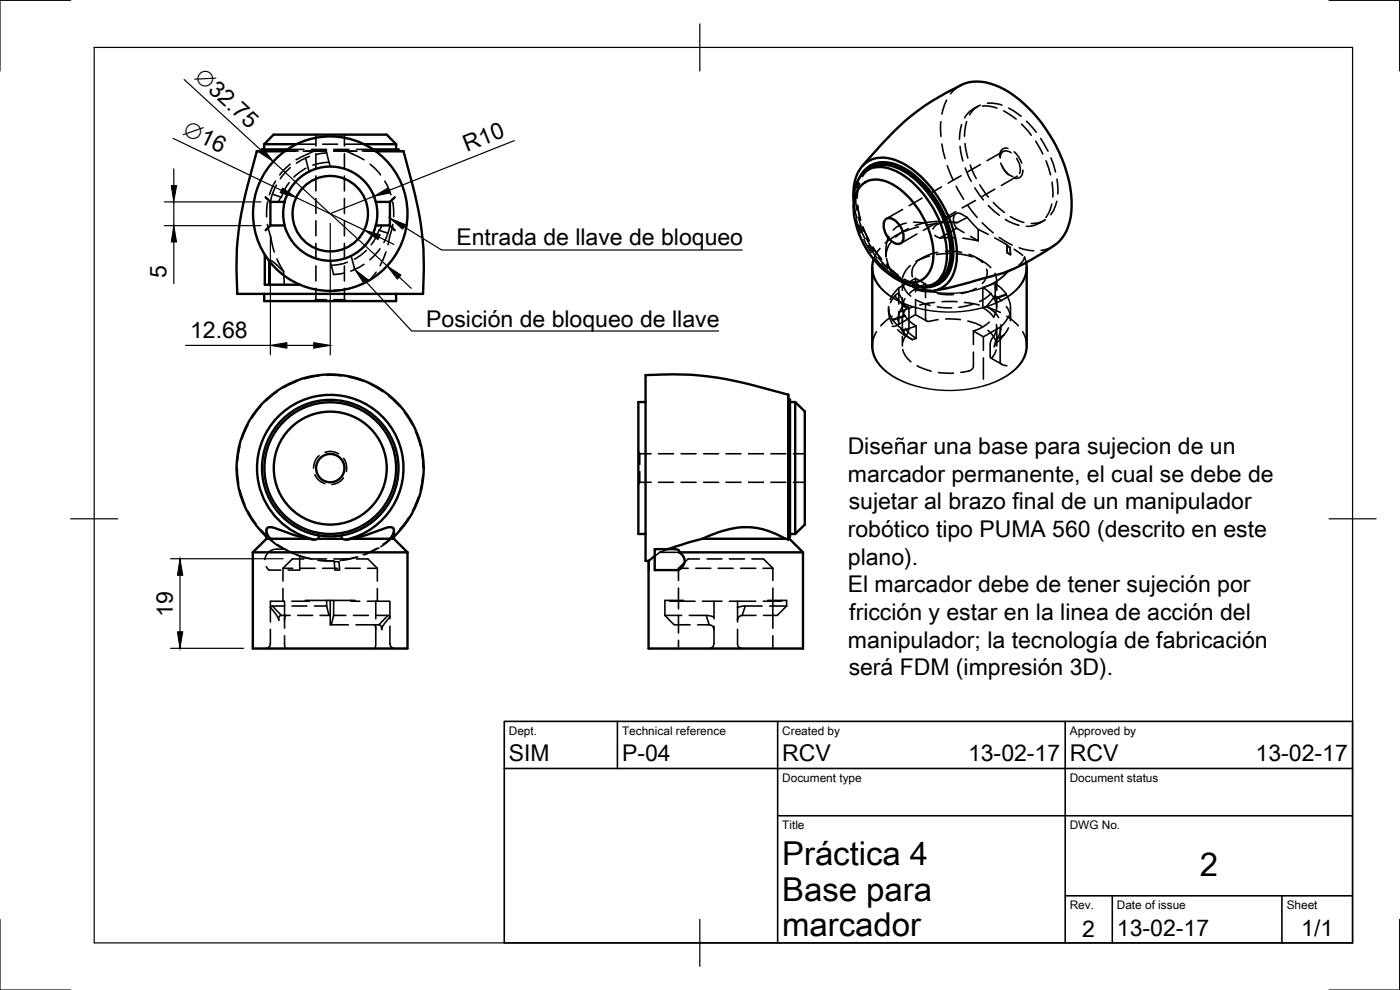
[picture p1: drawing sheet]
<svg xmlns="http://www.w3.org/2000/svg" width="297mm" height="210mm" viewBox="0 0 297 210" stroke-linecap="round" stroke-linejoin="round" font-family="sans-serif">
<g fill="none" stroke="#000" stroke-width=".51">
<path d="M203.8 18.1a10 10 0 0 1 9.3 .9 31.1 31.1 0 0 1 14 21 13.8 13.8 0 0 1-1.7 10.4 16.5 16.5 0 0 1-5.3 3.9 36 36 0 0 1-12.5 5l-5.7 1.6-3.7 .8M203.9 18.1a50.7 50.7 0 0 0-17.8 13.6l-3.2 3.5M54.5 32.1a128 128 0 0 0-3.6 14.9 66.4 66.4 0 0 0-.5 15.3h39.3a63.8 63.8 0 0 0-2.1-22.8l-2-7.4M54.5 32.1h6M55.5 32h5M55.5 32l-1 .1M56 30.6h6.9M56 30.6l2-2h24l2 2M56 30.6v1.1M61 31.7h-5.5v.3M77.2 30.6h6.8M79.1 31.7h5.4v.3"/>
<path d="M79.6 32h4.9M79.6 32.1h6M84 30.6v1.1M84.5 32l1.1 .1M182.4 37.6a5.5 5.5 0 0 1 7.2-2.6 18.3 18.3 0 0 1 9.1 8 19 19 0 0 1 3.1 13 5.5 5.5 0 0 1-6 4.9M182.6 39.4a4.7 4.7 0 0 1 5.1-1 17.3 17.3 0 0 1 9.7 11.5 10.6 10.6 0 0 1-.3 7.8 4.6 4.6 0 0 1-6 1.8 18 18 0 0 1-9.5-11.8 9.1 9.1 0 0 1 1-8.3zM184.5 35.2a6.4 6.4 0 0 1 6.6 .1 21.9 21.9 0 0 1 10.5 13.8 11.5 11.5 0 0 1-.7 9.6l-.5 .6-1.1 .8M184.8 35.6a6.5 6.5 0 0 1 6.1 .2 21.5 21.5 0 0 1 10.7 18.7 6.5 6.5 0 0 1-3.6 5.8M184.8 35.6l-.8 .5M56.2 54v6.4h.9M56.3 41.9l1.1 .9M57.1 55.4v5h6.5"/>
<path d="M57.4 47.8l-1.1 1M60.4 42.8l-.3 2.9 .3 2.1M60.7 41.9l-.3 .9h-3v5h3l.3 1M60.7 41.8a10 10 0 0 1 9.9-6.5 10 10 0 0 1 9.1 7.5M79.7 47.8a10 10 0 0 1-9.1 7.5 10 10 0 0 1-9.9-6.5M79.7 42.8h3v5h-3M79.7 42.8l.3 2.2-.3 2.8M82.7 47.8l1 1M83.7 41.9l-1 .9M181.1 42.5a8.7 8.7 0 0 1 2.7-8 6.8 6.8 0 0 1 7-.2 22.1 22.1 0 0 1 10.2 11.2 18.1 18.1 0 0 1 1.6 11.8 5.9 5.9 0 0 1-8.2 4.1M181.1 42.5v1.6M181.1 42.4a6.9 6.9 0 0 1 2.9-6.3 6.5 6.5 0 0 1 6.1 .2 21.5 21.5 0 0 1 10.8 18.6 6 6 0 0 1-4.2 6 7.7 7.7 0 0 1-5.6-1.3"/>
<path d="M185 56.8v16.6M187.8 46.7a1.68 1.68 0 0 1 2.5 .4 3.8 3.8 0 0 1 1.1 4.2 1.68 1.68 0 0 1-2.5-.4 3.8 3.8 0 0 1-1.1-4.2zM189.6 58.8l1.4 .8M217.8 56.8v16.6M56 62.3v1.6h28v-1.6M193.8 60.8l.6 .6M199.3 60.1l-.3 .2M136.9 85.3h-1.5v28h1.5M167.2 83.7a128 128 0 0 0-14.9-3.6 66.4 66.4 0 0 0-15.4-.4v39.3h.7M167.2 83.7v30.8M167.2 83.7l.1 1.1M167.3 84.8v28.8"/>
<path d="M167.3 84.8h.3v29h-.1M167.6 85.3h1.1M168.7 85.3v28M168.7 85.3l2 2v24l-2 2M53.6 117.2v20.4h32.8v-20.4M53.6 117.2h32.8M56.5 114.3h8.8M56.5 114.3v-1.8a.7 .7 0 0 1 1-.7l5.2 1.8 2.6 .7M56.5 113.9a19.9 19.9 0 0 1-.7-28.5 19.9 19.9 0 0 1 28.5 0 19.9 19.9 0 0 1-.7 28.5M56.5 114.3l-2.9 2.9M65.3 114.3l1.4 .2 .9-.2M66.7 114.5a15.5 15.5 0 0 1-9.5-23.9 15.5 15.5 0 0 1 25.7 0 15.5 15.5 0 0 1-9.5 23.9"/>
<path d="M67.6 114.3h4.9M67.6 113.6v.7M72.4 113.6l.1 .7M72.5 114.3l.9 .2 1.4-.2M74.8 114.3l4.2-1.3a10.2 10.2 0 0 1 4.2-1.1l.2 .1 .2 .5v1.8l2.8 2.9M74.8 114.3h8.8M138.9 116.5h4.6l.5 .2 .1 .5a2.06 2.06 0 0 1 1.2 1.9 2.06 2.06 0 0 1-1.4 1.8h-5zM138.9 118l-1.3 1M144.1 117.2h26.2M149 114.3h17.6M149 114.3a19.6 19.6 0 0 1 11.8-2.3 19.4 19.4 0 0 1 5.8 2.3M149 114.3l-7.3 2.2"/>
<path d="M166.6 114.3l.6 .2v-.2h.3M167.3 113.6l.2 .2M167.3 113.6v.7M167.5 114.3l2.8 2.9v20.4h-32.7v-18.6M167.5 113.8v.5M167.6 113.3h1.1"/>
<circle cx="70.1" cy="45.3" r="8"/>
<circle cx="70.1" cy="45.3" r="16.4"/>
<circle cx="70.1" cy="99.3" r="14.5"/>
<circle cx="70.1" cy="99.3" r="12"/>
<circle cx="70.1" cy="99.3" r="3"/>
<circle cx="70.1" cy="99.3" r="14"/>
</g>
<g fill="none" stroke="#000" stroke-width=".34">
<path d="M203.9 18.1l-.9 .5-1.3 1.3M58.5 38.4l-.5 .8-.9 2.1M58.6 39.3l-.8 1.9-.4 1.6M60.5 32h2.7M60.5 32.1h2.2M61 31.7h3.5M61.3 38.8l-1.1 1.8-.5 1.3M61.6 34.8l-1.1 .9-1.1 1.4M61.6 35.5l-2.1 2.4M62.9 30.6h3.9M64.3 32.1h5M64.8 33.5l.8 2.9"/>
<path d="M64.9 32h4.4M64.9 35.7l-1.3 .8-1.2 1.1M65.7 33.2l-2.8 1.4M66.1 31.7h3.2M67 28.6v2.4M67 32.6v3.2M67 37.3v3.2M67.2 32.8l2.1-.4 .8 2.9M68.5 30.6h3.1M69.3 31.9l-1.7 .2a6.9 6.9 0 0 0-3.6 1.2l-1.2 .6M69.8 34.4l-1.3 .1-2.1 .5M70.8 32h4.4"/>
<path d="M70.8 31.7h3.2M70.8 31.9l1.7 .2a6.9 6.9 0 0 1 3.6 1.2l1.1 .6M70.8 32.1h4.9M73.1 28.6v2.4M73.1 32.6v3.2M73.1 37.3v3.2M73.2 30.6h4M75.6 31.7h3.5M76.8 32h2.8M77.3 32.1h2.3M78.5 34.8l1 .9 1.2 1.4M81.6 38.4l.5 .8 .8 2.1"/>
<path d="M182.1 38.8l-.3 3.1M182.3 37.6l-.6 2.2M182.3 38.9l-.4 1.6v1.5M184.8 35a5.1 5.1 0 0 0-2.1 2.3M184.8 35.6l-.7 .5-1.1 1.3M199.6 25.8v3.1M199.7 39.7l-2.7 1.6M199.8 30.5l.7 3.1M200.8 21.2l-.4 .9-.6 2.1M201 35.2l1.1 2.9M202.9 39.5l1.5 2.8M203.7 31.1l.6 3"/>
<path d="M203.9 37.3l-2.8 1.5M204 26.4l-.5 3.1M204.7 30.5l.6 3M204.8 35.6l1.2 2.9M205.1 25.8l-.5 3.1M205.8 35l1.3 2.9M206.8 39.9l1.8 2.5M206.9 22.9a4.8 4.8 0 0 0-2.3 2.1M207.5 22.5l-1 .6M207.9 39.2l1.8 2.6M207.9 22.3a4.5 4.5 0 0 0-2.2 2.1M208 34.9l-2.8 1.6"/>
<path d="M208.4 22.5a6.4 6.4 0 0 1 3.1 .4M209.5 21.9a7.1 7.1 0 0 1 3.1 .4M212.3 34.6l.1 .4a5.3 5.3 0 0 0 1.5 2.1M212.6 35.1l.8 1.4 .8 .7 .7 .2M212.8 32.1l-3.4 2M212.9 23.5l2.7 1.8M213.8 31.5a1.42 1.42 0 0 0-1.8 1.7M214 22.9l2.6 1.8M214.5 32.4a1.34 1.34 0 0 0-1.6-.3 1.34 1.34 0 0 0-.7 1.4M215.1 32.2l1.1 1.2 .5 1.2M215.7 33.6a3.8 3.8 0 0 1 .6 3.2M215.8 37.4l-3.4 2"/>
<path d="M216.7 26.3l2.1 2.4M217 36.1a1.44 1.44 0 0 1-1.8 1.7M217.8 25.7l2 2.4M219.7 30l1.5 2.7M220.8 29.4l1.5 2.7M221.9 34.1l1 3M223 33.5l.9 3M223.2 38.6l.2 3.2M224.2 38l.2 3.1M56.7 47.6l1.5 5.9M56.8 42.9l-.2 3.1M56.9 55.2l1 .3 2.3 2.1 .1 2.8"/>
<path d="M57.8 41.2l1.9 .7M58.8 54.9l1.4 2.7M59.7 41.9l-.3 .2-.3 .7M67 42.1v3.2M67 46.8v3.2M67 51.6v3.2M67 56.4v3.2M70.1 55.4l.7 2.8 2.1-.3M73.1 42.1v3.2M73.1 46.8v3.2M73.1 51.6v3.2M73.1 56.4v3.2"/>
<path d="M73.7 55.6l-2.1 .6-1.3 .1M74.5 54.3l.8 2.9M77.2 56.1l-2.8 1.4M77.7 53.1l-1.2 1.1-1.3 .8M79.8 57.7l-1.3 1.6M80.4 48.8l-.5 1.3-1.2 1.8M80.4 48.8l1.9 .7M80.6 52.8l-2.1 2.3M80.9 47.8v.4l-.5 .6M81.9 53.5l-1.3 2.9M82.7 47.8l-.4 1.7-.9 1.9M83.3 42.9l.2 3.1"/>
<path d="M83.4 47.6l-1.1 4.3M181.1 42.5l.7 3.7M181.1 42.5l.2 2.3M181.5 41.4l.2 3.2M181.6 46.4l1 3M181.9 43.5l.6 3.1M181.9 43.6l.7 3.1M182.1 46.1l1 3M182.2 47.7l1.3 3M183 48.1l1.4 2.9M183.1 48.2l1.3 2.9M183.3 50.8l1.5 2.8"/>
<path d="M183.8 50.5l1.6 2.8M184.2 52.1l1.8 2.6M185.2 52.4l1.8 2.6M185.2 52.5l1.8 2.6M185.8 54.9l2.1 2.4M186.3 54.6l2.1 2.4M186.7 52.7l-1 1.5-.4 .9M187 55.9l2.7 2.7M187.9 53.2v1.2M188 54.8l.6 1.9 .5 1M188 56.2l2.3 2.1M188.1 56.2l2.4 2.1"/>
<path d="M188.2 55.9l.9 1.8M188.6 50.1l-.5 1.5-.2 1.6M189 51.4a5.1 5.1 0 0 0-1.1 3M189.1 58.3l1.9 1.3M189.1 57.7l.6 .9M189.6 58l1 .9 1.6 .9M189.7 58.6l.6 .2M190.3 58.8l.9 .7 2.1 1.1M190.3 58.3l1.3 1M190.3 58.3v.5M190.4 49.8l-2.6 1.7M191.4 59.5v2.1"/>
<path d="M191.5 44.4l-3.5 2M191.8 59.2l1.3 .6 1.6 .6M191.9 48.9l-2.1 1.2M192.2 47.3a5.3 5.3 0 0 0-2.7 1.5M192.7 48.5l-1.3 .7-1.4 1.1M193.1 56.3a4.6 4.6 0 0 0-1.6 2.5M193.8 47.1l2.2 .2M194.2 59v2.9M194.5 55.6a2.98 2.98 0 0 0-1 3.1M194.5 49.6l-3.4 2M194.9 48.1l-3 1M195.6 42l-2.7 1.6"/>
<path d="M196 47.3l-1.9 .6M198.3 49.9l1.1 .6M198.6 47.3l-2.7 1.6M198.8 59.9l-1.7 .6h-.8M198.9 53.5a10.6 10.6 0 0 0-4.5 1.9l2.8-1.1M199.1 47.4l-2.7 .4M199.1 47.4l-.7 .5-.5 .7M199.3 47l-3.3 .3M200.6 53.3h1.4l2 .2M200.9 47l2.2 .2M201.7 53.8l-3 .2M202.7 50.4l-3.3 .1"/>
<path d="M202.8 45.3l-3.7 2.2M202.8 44.9l-2.8 1.6M202.9 48.4l1.6 .9M202.9 48.4l-3.5 2.1M203.1 47.2a10 10 0 0 0-4 .2M203.2 53.9l3 .6M204.3 50.5l3.2 .6M205.2 46.1l2.3 2.6M205.2 46.1a3.1 3.1 0 0 0-2.1-.9 1.63 1.63 0 0 0-.6 2.4l.4 .8M205.2 46.1l-2.1 1.1M205.3 43.6l2 2.5M205.6 54a7.5 7.5 0 0 1 2.8 1.7"/>
<path d="M205.9 50.1l1.6 1M206.9 42.5l-2.8 1.6M207.1 54.6l1.4 .8M207.5 48.7l2.1 1M207.5 48.7v2.4M207.7 55l1.5 .9 1 .9M208.4 47.3l2.3 2.1M209.3 57.1a2.97 2.97 0 0 1-.9 3M209.7 43.6l2.3 2.1M210.7 43l2.4 2.1M211 50.5l2.8 1.6M211 40.1l-2.7 1.6"/>
<path d="M211.1 58a3.5 3.5 0 0 1 0 2.9M211.5 59.5v2.1M212 50.4l2.7 1.6M213.3 46.6l1.8 .8 1.1 .4M213.6 52.1l.7 .4M213.6 52.1l.1 1.5M214.3 52.5l.1 1.5-.7-.4M214.3 46l1.8 .8 1.1 .4M214.9 57l-1.2 .6M215.1 52.9l1.9 1.3M216.2 52.6l2.1 .5 1 .1M217.7 55.7l-.4-1.2a2.76 2.76 0 0 1-1.1 1.7"/>
<path d="M220.7 47.2a5.1 5.1 0 0 1-3 .8M221.5 46.8l-1 .6M221.8 46.6a4.6 4.6 0 0 1-3 .8M223.1 43.3a6.2 6.2 0 0 1-1.2 2.8M223.6 52.1l-1 .5-1.7 .5M224.2 42.7a7 7 0 0 1-1.3 2.8M67 63.6h2.3M67 61.2v2.4M67 63.6l-.5 .3M67.6 79.7l-3 .7M69.3 79.6l3.1 .1M70.8 63.6h2.3"/>
<path d="M70.9 61.7v-.1l.1 .1M71 61.6h1.1M71.9 61.6h.1M73.1 61.2v2.4M73.1 63.6l.5 .3M74 80l3 .8M185.9 70.4a5.5 5.5 0 0 0-.9 3M188.5 65.7a4.9 4.9 0 0 0 .9 3M188.5 65.1a4.4 4.4 0 0 0 .9 2.8M188.5 65.3v.8M189.3 67.1l-1.3 .9-1.1 1.1M189.4 67.8a7.3 7.3 0 0 0 2.4 2.2"/>
<path d="M189.4 67.8v.1M189.8 62.8l-.9 1.4M189.8 62.8l.9-.6 .8 1.5 .4 1.4-.1-.5-.2 .3M189.8 62.8l1.8 2.1M190.4 69.9l1.4 1.1M190.7 61.1a6.8 6.8 0 0 0-1.9 2.4M190.7 66.1v2.3a1.15 1.15 0 0 1-1.4 .8M190.7 61.1v3.4M191.1 69.6a6.4 6.4 0 0 0 2.4 2.4M191.4 63.2v2.1M191.4 67.7v2M191.4 71.4v2"/>
<path d="M191.5 68.2a3 3 0 0 1 1.2-3.1l.1 .5v4.4l-.3 .8-.6 .9-.3 .9M191.5 74.2a4.4 4.4 0 0 0 1.8 2.5M191.6 60.4a4.4 4.4 0 0 0 1.6 2.4M191.6 64.9a4.2 4.2 0 0 0-1.1 3.2M191.8 71l1.7 1M191.8 64.6l.9 .5M191.8 70v1M191.9 66.9a6.7 6.7 0 0 0 2.5 2.3M191.9 66.9l-2.5 .9M191.9 67.1l-2.5 .8M191.9 66.9v.2M192 63.4a3.5 3.5 0 0 0-.1 3.7"/>
<path d="M192.1 69.7a6 6 0 0 0 2.3 2.1M193 60.1l.7 .2M193.6 65.1l-2.9 1.2M193.6 60.4l2.2 .6M193.7 60.3l2 .5M193.7 60.3l.1 .5M194.2 63.5v3.2M194.4 69.2l-2.6 .8M194.4 71.8l-.9 .2M194.4 69.2v2.6M194.4 60.1a7.7 7.7 0 0 0 2.9 1.7M194.4 61.4l1.4 .1"/>
<path d="M194.5 63.7l2.8 1.1M194.6 77.6l2.9 1.1M195.8 61.5h1.7M195.8 61.5l1.2 .3M196.3 64.8v2.8a.66 .66 0 0 0 1 .5l1.7-.3M196.3 60.3a9.7 9.7 0 0 0-3.3 1.9M196.3 60.3l-2.1-1.3-3.5 2.1M196.3 60.3v2.8M196.6 68.1l-2.4-1.4-3.9 2.3M198.2 64.2l-3.1 .5M198.8 65.1l3.1 .2M198.9 62.3l2 .2h1.4"/>
<path d="M199.1 79l3.2 .1M199.3 60.1l-.8 .4-1.2 .3M199.9 64h3.1M200.6 67.7l3.2 .1M201 61.1l-1.9 .3M204.6 64.2l3.1 .5M205.3 68.1l1.8 .5 1.2 .6M206.4 64.5l-3 .7M206.5 74.7v2.9a1.19 1.19 0 0 1-.9 1.1l-1.8 .3M206.5 70.2v2.9M207.1 61.2a8.4 8.4 0 0 1-3.2 1.1M208.5 61a6.9 6.9 0 0 1 2.4 2.3"/>
<path d="M208.5 65.3a6.2 6.2 0 0 1 2.3 2M208.5 61v4.3M208.6 75.9v4.5M208.6 71.4v2.9M209.3 65.1l2.9 1.2M209.3 65a6.4 6.4 0 0 1 2.5 2.4M209.3 65l-.8 .3M209.6 70.1a4.8 4.8 0 0 1 1.7 2.6M209.9 68.3a8 8 0 0 1-3.4 1.9M210.2 75.9l2.4 1.4M210.3 62.2a6.9 6.9 0 0 1-2.5 1.7M210.9 63.4a3.7 3.7 0 0 1 0 3.7"/>
<path d="M210.9 63.3v.1M211.1 60.1l1.4 1.1 1 1.2M211.1 62.7l1.4 1.1M211.1 62.7l-1.8 2.3M211.1 60.1l-2.6 .9M211.1 60.1v2.6M211.4 68.8a4.4 4.4 0 0 1-1.1 3.4l-.2 .7v2.8l.3 .2a2.23 2.23 0 0 0 .9-1.7M211.5 63.2v2.1M211.5 69.3v4.1M212.2 69.4v7.3a1.22 1.22 0 0 0 1.4 .9M212.2 69.4l-3.6 2-2.1-1.2M212.3 68.9a3.8 3.8 0 0 1-1.1 3.2"/>
<path d="M213 71l-.8 1.1-.8 .6-.5 .9 .3-1.5M213 71l-1.8 1.1M213.5 65a4.1 4.1 0 0 1 .8 3M213.5 62.6a4.4 4.4 0 0 1 .8 2.8M213.5 62.4l-2.6 .9M213.5 62.4v.2M213.5 62.6l-2.6 .8M213.6 67.1l1.3 .9 1.1 1.1M214 69.5l-1 1.5M214 67a6.3 6.3 0 0 1-1.8 2.4M214.4 65.3v2.4M217 70.4a5.1 5.1 0 0 1 .8 3"/>
<path d="M50.3 99.3l.3 3.2M50.9 94.6l-.5 3.1M52.6 90.2l-1.2 2.9M55.3 86.2l-1.9 2.6M58.8 83.1l-2.4 2M63 80.9l-2.8 1.3M67.7 96.7a3.1 3.1 0 0 0-1.2 2.6M69 96a3.2 3.2 0 0 1 2.8 .3M72.9 97.2a3.7 3.7 0 0 1 .6 2.8M78.5 81.5l2.7 1.6M82.5 84l2.3 2.2M85.8 87.4l1.7 2.7"/>
<path d="M88.1 91.6l1.1 3M89.5 96.1l.2 3.2M135.4 95.7l.3 .6M135.7 96.3v2.2M135.7 96.3h2.4M139.7 96.3h3.2M144.5 96.3h3.2M149.3 96.3h3.1M154 96.3h3.2M158.8 96.3h3.2M163.5 96.3h3.2M168.3 96.3h2.4"/>
<path d="M50.9 104l1 3M52.6 108.4l1.7 2.8M55.3 112.3l2.3 2.2M56.2 118.7a2.62 2.62 0 0 1 3.2-2.2h.9l3.3 1.5v2.9h-2.5M56.5 112.5l.3 .8 .5 .8M56.5 113.9l2.8 2.1M57.4 114.3a6.9 6.9 0 0 0 2.5 2.1M58.9 115.5l2.7 1.6M63.1 117.7l3 .9M63.6 118l2.3 .6M64.5 118.6h-2.5l-2 1.9M66.1 118.6h3.2"/>
<path d="M66.8 100.7a3.4 3.4 0 0 0 2.1 1.9M67.4 118.9l3.2 .1M67.7 118.8l3.2 .1M70.8 118.6h3.2M70.9 119.2h1l.2 1.7h-1.1zM72.9 101.4a3.3 3.3 0 0 1-2.5 1.4M75.6 118.2l-3.2 .6M75.6 118.6h2.5l2 1.9M75.9 118.1l-3.7 .8M79.9 116.3l-2.9 1.4M80.4 116.2l-3 1.4M83.5 112.6a7.2 7.2 0 0 1-1.8 2.7"/>
<path d="M83.6 113.9l-2.8 2.1M83.7 113.4l-2.5 2.1M86.7 109.8l-1.9 2.5M88.7 105.5l-1.2 2.9M89.7 100.8l-.5 3.2M135.7 100.1v2.2M135.7 102.3h2.4M135.7 102.3l-.3 .5M137.6 119.2h.1v1.7h-.1zM137.7 119.2v1.7M139.7 102.3h3.2M140 117.2l-1.1 .8"/>
<path d="M140 117.2h4.1M141.7 116.5l-1.7 .7M144.5 102.3h3.2M148.4 118.6h-2.4l-2.1 1.9M149.3 102.3h3.1M150 118.6h3.2M154 102.3h3.2M154.7 118.6h3.2M158.8 102.3h3.2M159.5 118.6h2.5l2 1.9M163.5 102.3h3.2M168.3 102.3h2.4"/>
<path d="M56.5 120.2l.6 .7h2.5M57.4 133.5v3.1a1.08 1.08 0 0 1-1.1 1M57.8 128.6l1.9 1.9M59.7 130.5h1.9M60 120.5h2.1M60 120.5v2.8M60 124.8v2.7M60.3 127.5h-2.9v1.4l1.1 1.3 .6 1.4a.7 .7 0 0 1 .6-1.1M60.4 134.9v2l.3 .7M60.4 128.6h-2.7l-.3 .1v3.2M60.4 127.5v5.7M60.7 130.5l-.3 .5v.6"/>
<path d="M61.9 128.6h3.2M63.2 130.5h3.1M63.7 120.5h3.1M65.6 127.4v.1h-3.7M66.7 128.6h2.6M67.9 130.5h1.9M68.5 120.5h3.1M69.3 127.4h-4.5v.1M69.3 128.6l.5 1.9h.3M69.3 127.4v1.2M69.3 127.4h.8M70.1 127.4v5.1h3.8"/>
<path d="M70.1 127.4h4.4M70.8 130.5h2.6M70.8 130.5l-.5 2M70.8 127.4v3.1M73.2 120.5h3.2M74.5 127.4v.1h1.8M74.5 127.4h.8v.1M75 130.5h3.1M75.5 132.5h3.9M77.9 127.5h1.8M78 120.5h2.1M79.4 132.5l.2 .3 .1 .7"/>
<path d="M79.4 132.5h1M79.7 132.8v4.1l-.3 .7M79.7 127.5h3v3.8M79.7 130.5l2.8 .1 .2 .3-.8 1a2.79 2.79 0 0 0-.9 1.6 .75 .75 0 0 0-.6-1M79.7 127.5v3.8M80.1 120.5v2.8M80.1 124.8v2.7M82.3 130.5l-1.9 2M82.7 132.8v3.8a1.08 1.08 0 0 0 1 1M141.1 130.5l1.9 2h3.4M141.1 130.5h3.5M142.1 127.4v.1h2.9"/>
<path d="M143.9 120.5h2.1M143.9 120.5v2.6M143.9 124.7v4.4M143.9 130.8v3.5M143.9 135.8v1.8M145 127.5v-.1h-3.9v3.1M145 127.5h2.4M146.2 130.5h3.6l1.7 .4M147.6 120.5h3.2M148 132.5h2.5M149 127.5h2.5M149.8 130.5l.7 2"/>
<path d="M150.5 132.5a1.09 1.09 0 0 1 1 1M151.5 132.8v3.8a1.08 1.08 0 0 1-1 1M152.4 120.5h3.1M153.2 127.5h-1.7v3.8M154.7 127.5h5.6M156.5 133.5v3.1a1 1 0 0 0 .9 1M156.5 127.5v4.4M157.1 120.5h3.2M157.4 130.5h3M157.4 130.5a1.01 1.01 0 0 0-.9 1.1M158.1 128.6l-.7 1.9M161.7 128.6h-4l-1.2 .3"/>
<path d="M161.9 120.5h2.1M163.3 128.6h3.6M164 120.5v2.6M164 124.7v8.5M164 134.9v2.7M165.8 127.4v.1h-3.9M165.8 127.4h1.1v1.2M165.8 127.4h-2.9v.1M166.9 128.6l-2 1.9h-2.9M107 153h179.9v47h-179.9zM131 153v10M165 153v47"/>
<path d="M226 153v47M107 163h179.9M165 173h121.9M226 190h60.9M236 190v10M271.9 190v10"/>
</g>
<path d="M185.3 55a6.7 6.7 0 0 0 3.1 7.5 23.6 23.6 0 0 0 16.9 3.4 18.2 18.2 0 0 0 10.5-4.6 6.2 6.2 0 0 0 1.9-5.6M213.8 57.5a14 14 0 0 1-9.6 4.6 23 23 0 0 1-7.2-.3M193.3 60.6l.5 .2M217.8 73.4a7.7 7.7 0 0 1-4.2 6.3 25.3 25.3 0 0 1-24.3 0 8 8 0 0 1-4.3-6.3" fill="none" stroke="#000" stroke-width=".39"/>
<g fill="#000">
<circle cx="213.8" cy="57.6" r=".17"/>
<circle cx="191.9" cy="65.1" r=".17"/>
</g>
<g fill="none" stroke="#000" stroke-width=".25">
<path d="M15 .1h-15v15M20 10.1h266.9v189.9h-266.9zM39.1 16.9l16.3 15M148.5 5.1v10M281.9 .1h15v15M36.7 29.4l23 11M36.9 35.8v3.6M58 34.3l24.1 22.1M109.1 29.8l-26.5 10.6M34.9 42.8h20.5M34.9 47.9h20.5M36.9 42.8v5.1"/>
<path d="M36.9 51.3v8.9M57.4 49.9v25.4M62.8 41.9l14.5 6.9M70.1 47.4v27.9M77.6 59.8l9.7 10.4h65.1M79.3 41.6l-9.2 3.7M80.4 50.3l3.2 1.5M84.7 58.8l2.5 2.4M85.7 48.1l8 4.9h63.7M39.4 73.3h18M60.9 73.3h5.6M15 110.1h10"/>
<path d="M36.2 118.5h23.9M281.9 110.1h10M36.2 137.5h15.5M38.2 122v12M0 195v15h15M148.5 195v10M296.9 195v15h-15"/>
</g>
<g fill="#000" stroke="#000" stroke-width=".21">
<path d="M36.3 39.4h1.2l-.6 3.4zM55.8 31.5l2.2 2.8-3-2zM59.9 39.9l2.9 2-3.4-1zM79.3 41.6l3.1-1.8 .4 1.1zM36.9 47.9l.6 3.4h-1.2zM77.3 48.8l3.4 1-.5 1zM82.1 56.4l3 2-.8 .8zM82.7 46.3l3.3 1.4-.6 .9zM57.4 73.3l3.5-.6v1.2zM66.5 72.7l3.6 .6-3.6 .6zM75.3 57.2l2.8 2.1-.9 .8zM38.2 118.5l.6 3.5h-1.2z"/>
<path d="M37.6 134h1.2l-.6 3.5z"/>
</g>
<g font-size="7">
<text x="165.9" y="183.5">Práctica 4</text>
<text x="254.5" y="185.9">2</text>
<text x="165.9" y="191">Base para</text>
<text x="165.9" y="198.5">marcador</text>
</g>
<g font-size="4.9">
<text x="41.1" y="16.6" transform="rotate(43 41.1 16.6)">∅32.75</text>
<text x="38.6" y="28.5" transform="rotate(26 38.6 28.5)">∅16</text>
<text x="99" y="32.2" transform="rotate(-22 99 32.2)">R10</text>
<text x="96.8" y="52.1">Entrada de llave de bloqueo</text>
<text x="35.3" y="58.9" transform="rotate(-90 35.3 58.9)">5</text>
<text x="40.3" y="71.7">12.68</text>
<text x="90.4" y="69.3">Posición de bloqueo de llave</text>
<text x="179.8" y="96.4">Diseñar una base para sujecion de un</text>
<text x="179.9" y="102.2">marcador permanente, el cual se debe de</text>
<text x="179.9" y="113.9">robótico tipo PUMA 560 (descrito en este</text>
<text x="180" y="108.1">sujetar al brazo final de un manipulador</text>
<text x="179.9" y="119.8">plano).</text>
<text x="179.8" y="125.7">El marcador debe de tener sujeción por</text>
<text x="36.7" y="130.9" transform="rotate(-90 36.7 130.9)">19</text>
<text x="180.2" y="131.6">fricción y estar en la linea de acción del</text>
<text x="179.9" y="137.4">manipulador; la tecnología de fabricación</text>
<text x="180" y="143.3">será FDM (impresión 3D).</text>
<text x="107.9" y="161.5">SIM</text>
<text x="132" y="161.5">P-04</text>
<text x="165.9" y="161.5">RCV</text>
<text x="205.4" y="161.5">13-02-17</text>
<text x="226.9" y="161.5">RCV</text>
<text x="266.4" y="161.5">13-02-17</text>
<text x="229.6" y="198.7">2</text>
<text x="236.9" y="198.5">13-02-17</text>
<text x="276.1" y="198.6">1/1</text>
</g>
<g font-size="2.5">
<text x="107.9" y="155.8">Dept.</text>
<text x="132" y="155.8">Technical reference</text>
<text x="165.9" y="155.8">Created by</text>
<text x="226.9" y="155.8">Approved by</text>
<text x="165.9" y="165.8">Document type</text>
<text x="226.9" y="165.8">Document status</text>
<text x="165.9" y="175.8">Title</text>
<text x="226.9" y="175.8">DWG No.</text>
<text x="226.9" y="192.8">Rev.</text>
<text x="236.9" y="192.8">Date of issue</text>
<text x="273" y="192.8">Sheet</text>
</g>
</svg>
